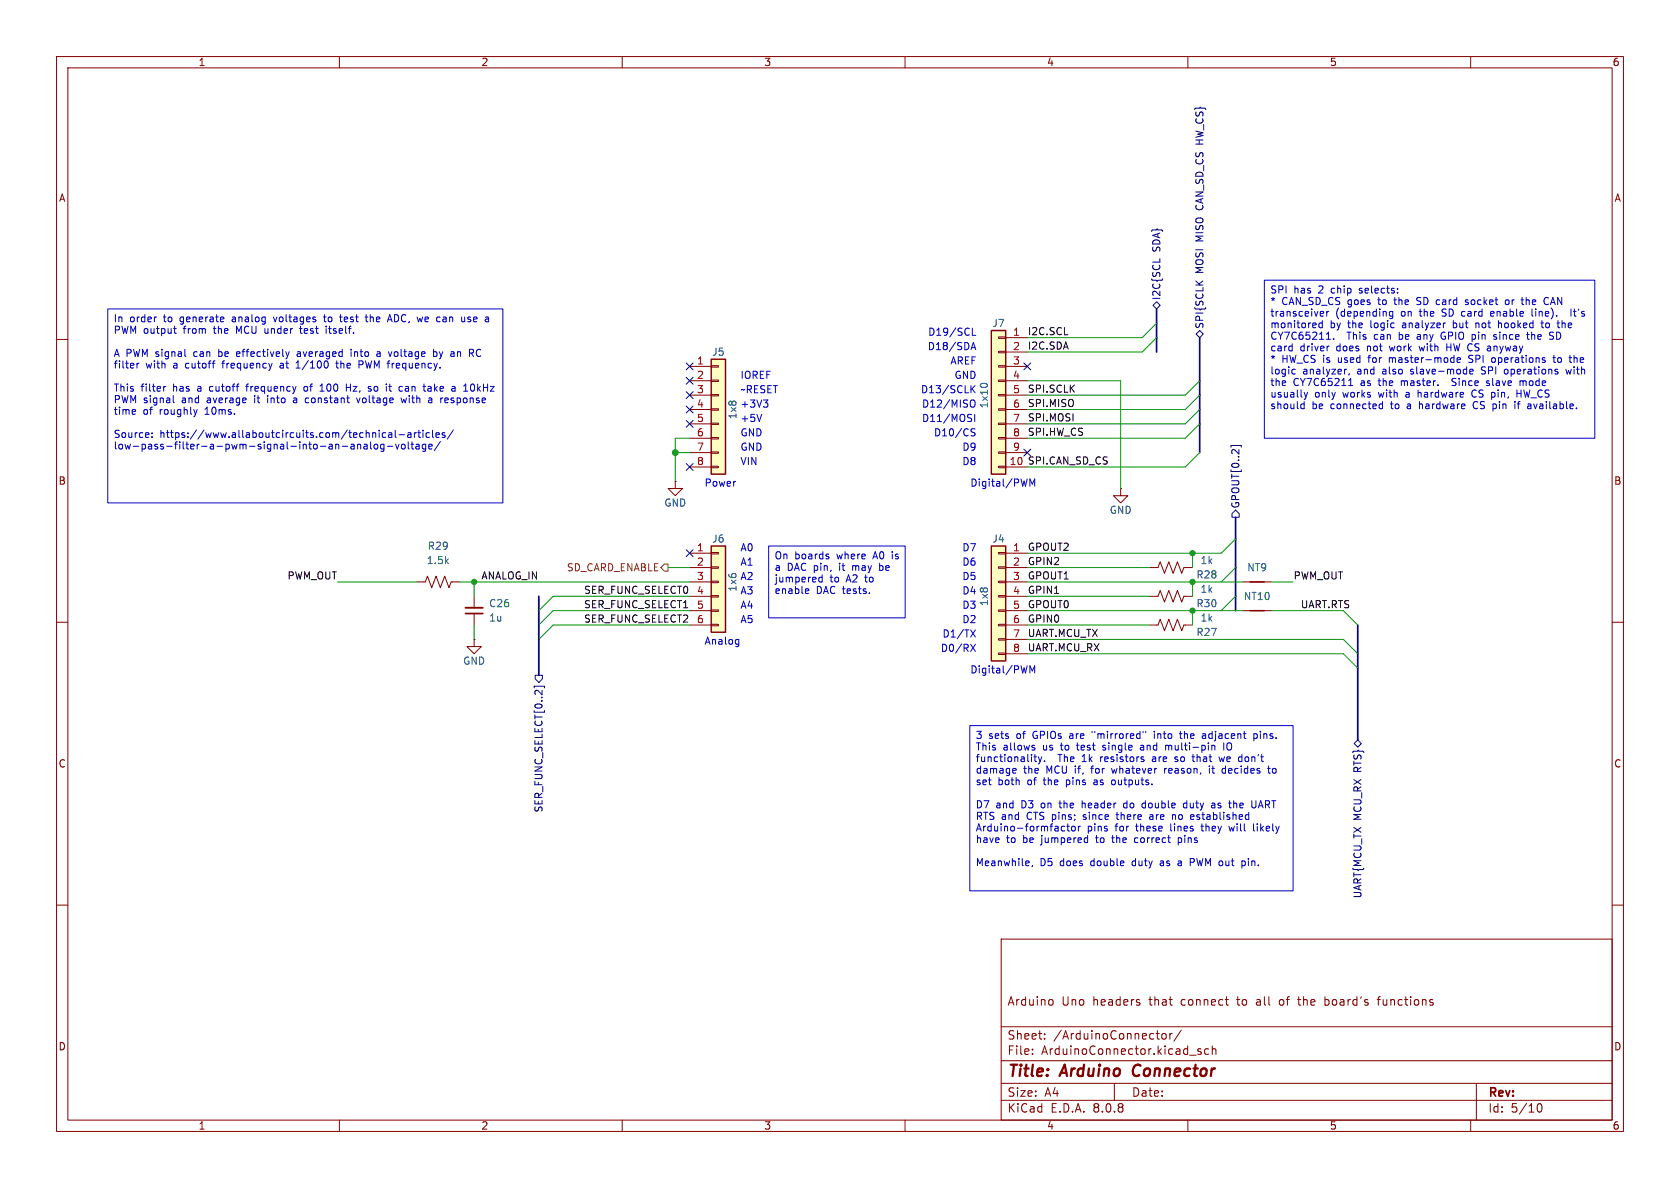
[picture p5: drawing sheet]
<svg xmlns="http://www.w3.org/2000/svg" width="297mm" height="210mm" viewBox="0 0 297 210" stroke-linecap="round" stroke-linejoin="round" font-family="sans-serif">
<g fill="none" stroke="#840000" stroke-width=".18">
<path d="M10 10h277v190h-277zM12 12h273v186h-273zM60 10v2M110 10v2M160 10v2M210 10v2M260 10v2M10 60h2M285 60h2M10 110h2M83.8 113v1.3h1.3l-1.3 1.3-1.3-1.3h1.3M83.8 113h.1"/>
<path d="M285 110h2M10 160h2M177 166h108v32h-108zM185.7 176.7l.3 .1 .2 .2-.1 .6-.4 .1M201.3 177.2l.2 .2-.2 .3M201.3 176.7l.2 .1M216.6 176.7h.6M217 177.7h.2M226.2 176.8v.8M229.4 176.7h.6M229.6 176.2v1.3l.2 .2M234.2 177.6l.5 .1"/>
<path d="M234.2 176.2v1.5M234.7 176.7l-.5 .1M243.5 176.7h.5M244 176.2l-.3 .2v1.3M285 160h2M60 198v2M110 198v2M160 198v2M177 194.5h108M177 191.5h108M177 187.5h108M177 181.5h108"/>
<path d="M182.5 186.3v.1M182.5 185.5v.1M184.7 183.6v.1M184.7 182.8v.1M197 191.5v3M205.5 182.8l.2-.1 .4 .1 .1 .6-.2 .2-.3 .1-.2-.1zM206.8 182.7v1M207.2 182.7l-.2 .1-.2 .2M208.8 182.1l-1.3 2M210 198v2M210.3 186.5h1.2M212.3 185.5l-.3-.1-.3 .2 .1 .2 .5 .2v.3h-.6"/>
<path d="M213.7 185.5l-.5-.1-.2 .3v.4l.1 .2h.6M214.3 185.5l.2-.1 .4 .1 .1 .9M214.3 184.9v1.5M260 198v2M261 191.5v6.5M271.7 195.7l.2-.5 .2-.1a.81 .81 0 0 1 .6 .6 .81 .81 0 0 1-.3 .8h-.4l-.3-.5"/>
</g>
<path d="M200.6 188.5a1.27 1.27 0 0 0 0 1.6" fill="none" stroke="#840000" stroke-width=".4"/>
<path d="M125.7 96.5h2.6v15.3h-2.6z" fill="#ffffc2"/>
<g fill="none" stroke="#840000" stroke-width=".18">
<path d="M121.9 97.8h3.8M125.7 97.7h1.3v.2h-1.3zM198.1 86.4v1.2h1.3l-1.3 1.3-1.3-1.3h1.3M198.1 86.4h.1M121.9 100.3h3.8M121.9 102.9h3.8M121.9 105.4h3.8M121.9 108h3.8M121.9 110.5h3.8M125.7 110.4h1.3v.2h-1.3zM125.7 107.8h1.3v.3h-1.3zM125.7 105.3h1.3v.2h-1.3z"/>
<path d="M125.7 102.7h1.3v.3h-1.3zM125.7 100.2h1.3v.3h-1.3z"/>
</g>
<path d="M125.7 96.5h2.6v15.3h-2.6z" fill="none" stroke="#840000" stroke-width=".25"/>
<path d="M125.7 63.5h2.6v20.3h-2.6z" fill="#ffffc2"/>
<g fill="none" stroke="#840000" stroke-width=".18">
<path d="M121.9 64.8h3.8M121.9 67.3h3.8M121.9 69.9h3.8M121.9 72.4h3.8M121.9 74.9h3.8M121.9 77.5h3.8M125.7 79.9h1.3v.2h-1.3zM125.7 77.3h1.3v.3h-1.3zM125.7 74.8h1.3v.3h-1.3zM125.7 72.3h1.3v.2h-1.3zM125.7 69.7h1.3v.3h-1.3zM125.7 67.2h1.3v.2h-1.3z"/>
<path d="M125.7 64.6h1.3v.3h-1.3zM121.9 80h3.8M121.9 82.6h3.8M125.7 82.4h1.3v.3h-1.3z"/>
</g>
<path d="M125.7 63.5h2.6v20.3h-2.6z" fill="none" stroke="#840000" stroke-width=".25"/>
<path d="M175.3 58.4h2.5v25.4h-2.5z" fill="#ffffc2"/>
<g fill="none" stroke="#840000" stroke-width=".18">
<path d="M176.5 59.6h1.3v.2h-1.3zM177.8 59.7h3.8M176.5 79.9h1.3v.2h-1.3zM176.5 77.3h1.3v.3h-1.3zM176.5 74.8h1.3v.3h-1.3zM176.5 72.3h1.3v.2h-1.3zM176.5 69.7h1.3v.3h-1.3zM176.5 67.2h1.3v.2h-1.3zM176.5 64.6h1.3v.3h-1.3zM176.5 62.1h1.3v.3h-1.3zM177.8 62.2h3.8M177.8 64.8h3.8"/>
<path d="M177.8 67.3h3.8M177.8 69.9h3.8M177.8 72.4h3.8M177.8 74.9h3.8M177.8 77.5h3.8M119.4 85.1v1.3h1.2l-1.2 1.2-1.3-1.2h1.3M119.4 85.1h.1M176.5 82.4h1.3v.3h-1.3zM177.8 82.6h3.8M177.8 80h3.8M73.7 102.9h1.5l.4-1 .7 2 .8-2 .8 2 .7-2 .8 2 .4-1h1.5M83.8 105.4v2"/>
<path d="M83.8 108.5v2M203.2 100.3h1.5l.4-1 .8 2 .7-2 .8 2 .8-2 .7 2 .4-1h1.5M203.2 110.5h1.5l.4-1 .8 2 .7-2 .8 2 .8-2 .7 2 .4-1h1.5M203.2 105.4h1.5l.4-1 .8 2 .7-2 .8 2 .8-2 .7 2 .4-1h1.5M219.7 108h5.1M219.7 102.9h5.1"/>
</g>
<path d="M175.3 58.4h2.5v25.4h-2.5zM221 108h2.5M221 102.9h2.5" fill="none" stroke="#840000" stroke-width=".25"/>
<path d="M173.4 67.9l.4-.1 .7 .1" fill="none" stroke="#006464" stroke-width=".18"/>
<path d="M82.3 107.4h3" fill="none" stroke="#840000" stroke-width=".33"/>
<path d="M82.3 108.5h3" fill="none" stroke="#840000" stroke-width=".3"/>
<path d="M175.3 96.5h2.5v20.3h-2.5z" fill="#ffffc2"/>
<g fill="none" stroke="#840000" stroke-width=".18">
<path d="M176.5 97.7h1.3v.2h-1.3zM177.8 97.8h3.8M176.5 115.4h1.3v.3h-1.3zM176.5 112.9h1.3v.3h-1.3zM176.5 110.4h1.3v.2h-1.3zM176.5 107.8h1.3v.3h-1.3zM176.5 105.3h1.3v.2h-1.3zM176.5 102.7h1.3v.3h-1.3zM176.5 100.2h1.3v.3h-1.3zM177.8 100.3h3.8M177.8 102.9h3.8M177.8 105.4h3.8"/>
<path d="M177.8 108h3.8M177.8 110.5h3.8M177.8 113h3.8M177.8 115.6h3.8"/>
</g>
<path d="M175.3 96.5h2.5v20.3h-2.5z" fill="none" stroke="#840000" stroke-width=".25"/>
<path d="M117.5 99.7h.6v1.3h-.6l-.7-.7z" fill="none" stroke="#725600" stroke-width=".18"/>
<g fill="none" stroke="#000084" stroke-width=".18">
<path d="M203.8 54l.7-.7 .6 .7-.6 .6zM205 45.7v.6M211.5 59.1l.6-.7 .6 .7-.6 .6zM121.3 74.3l1.2 1.2M121.3 69.2l1.2 1.3M121.3 71.8l1.2 1.2M121.3 64.2l1.2 1.2M121.3 66.7l1.2 1.2M122.5 74.3l-1.2 1.2M122.5 69.2l-1.2 1.3M122.5 71.8l-1.2 1.2M122.5 64.2l-1.2 1.2"/>
<path d="M122.5 66.7l-1.2 1.2M181 64.2l1.2 1.2M181 79.4l1.2 1.2M182.2 64.2l-1.2 1.2M182.2 79.4l-1.2 1.2M217.6 79.1v-.3h1.8v.3M121.3 81.9l1.2 1.3M121.3 97.2l1.2 1.2M122.5 81.9l-1.2 1.3M122.5 97.2l-1.2 1.2M218.4 90.2l.7 .6v.6h-1.3v-.6zM94.6 119.4h1.3v.6l-.7 .7-.6-.7z"/>
<path d="M94.4 121.6v-.3h1.9v.3M239.4 131.4l.6-.6 .7 .6-.7 .7z"/>
</g>
<g fill="none" stroke="#0000c2" stroke-width=".18">
<path d="M19 54.6h69.9v34.3h-69.9zM30.7 58.1h.5M30.9 57.7v1l.3 .2M48.3 56l.3 .9M53.1 57.7v1l.3 .2M57.2 56h.5M57.4 55.6v1.1l.3 .2M57.7 58.1v.8M58.1 58.1h.5M60 56h.5M60.2 56.7l.3 .2M64.6 56h.4"/>
<path d="M64.7 55.6v1.1l.3 .2M68.6 56.5h.6M68.9 55.6l.4 1.3M78.3 56.7l.2 .2h.3M78.7 56l-.4 .1M78.8 56.4h-.3l-.2 .2M82.7 56.8h.5M83.2 56.1l-.3-.1-.2 .2 .1 .2 .4 .1M171.9 58v1.3h.6M223.5 49.5h58.4v28h-58.4zM233.8 56.7v1.2M233.8 57.2l-.4-.1-.2 .2 .1 .6h.5"/>
<path d="M233.9 55.8l-.3 .1M234 55.2v.1l-.6 .2M234.5 60h.7M234.6 55v.9M234.6 55.2v.1M235.8 59.9v.1M246.2 55.1l-.3-.1-.3 .3 .1 .5h.5M246.2 55v1.1l-.2 .2h-.3M250.5 53.8h.1M250.7 52.6l-.2 .2 .2 .4M250.7 59.5l-.2 .2 .2 .3M254.7 59.3l.2 .5 .3 .2"/>
<path d="M256.9 56.7v1.2M256.9 57.9h.1M257 57.1l-.1 .1M259.5 53.1l-.3-.1-.2 .2 .6 .4M259.6 53.7l-.2 .1h-.4M260.9 57.1v.8M261.3 57.1l-.4 .1M263.9 55h-.2l-.2 .2 .1 .6 .3 .1M264.1 55.3l-.6 .2M264.1 59.5l.4 .1 .1 .2-.2 .2-.3-.1M264.1 59.2h.4M264.9 57.2l.4-.1 .2 .2"/>
<path d="M264.9 56.7v1.2M266.2 53.1l.2-.1 .3 .1 .1 .5-.1 .2h-.3l-.2-.1zM269.1 52.6v1.1M269.8 52.6v1.2M269.9 59.1h.5M270 53l-.2 .1M270.1 58.7v1.1l.3 .2M270.8 58.7v1.3M270.8 54.6v1.1l.2 .2M271 59.1l-.2 .2M272.6 56.7v1.1l.3 .1M273.5 52.6l.2 .1"/>
<path d="M273.7 53.7l-.2 .1M274.4 59.4l.2 .2-.2 .4M276.2 56.7v1.2M276.3 57.1l-.1 .1M277.7 54.6v1.3M278.2 55h.4M278.3 54.6v1.1l.3 .2M23.9 73.2h-.1M24 72.6v.1l-.6 .1M24.2 64.2v.9M24.3 64.3l-.1 .2M26.9 77.2v.1"/>
<path d="M26.9 76.5v.2M28.9 68.3v.9M29.3 68.3l-.4 .2M30.6 69.9v1.1l.2 .2M32.7 62.8l.2 .2M34.9 72.4l-.3 .8M37.5 64.2h.5M37.9 63.8h.1M42 62.2l-.2 .2v.4l.2 .2M42.4 62.5l-.6 .1M43.4 68.3h.5M43.7 67.9l-.1 1.3"/>
<path d="M47.3 70.4v.8M49.7 64.6l-.2 .2 .2 .3M51.1 62.2l-.3 .8M52.3 70.7h-.3l-.1 .2v.2l.4 .1M52.3 65.1h.8M52.3 64.2l.4-.4v1.3M52.9 62.2h-.3M53 62.5h-.3l-.2 .2 .1 .3h.4M54.2 68.3l-.4 .1-.1 .1 .1 .5 .4 .2M54.2 70.4h.4M54.6 71.1l-.4 .1M56.6 69.2h.7"/>
<path d="M56.6 68.2l.3-.3v1.3M59.5 63.8v1.1l.3 .2M60.5 78.9h1M61.2 67.9v1.3M61.2 68.5h.8M62 67.9v1.3M62.1 61.7v.2M62.1 62.2v.8M62.6 78.8l-.4 .1-.2 .2 .2 .3 .4-.1M62.6 78.7v.7M63 70.4l.3 .8 .3-.8M63.2 78.5v.9"/>
<path d="M63.8 78.7v.7M64.2 64l-.1 .4-.6 .1M64.9 78.8l-.4 .1-.2 .2 .2 .3 .4-.1M64.9 78.7v.7M65.5 68.7l.1 .2-.1 .3M65.5 68.3l.1 .1M65.5 78.1v1.1l.2 .2M66.2 78.6l-.1 .5 .3 .3 .3-.1 .1-.2-.1-.5M66.7 62.2h.5v.8M67.2 62.5h-.4l-.2 .2 .2 .3h.4M67.3 78.6v.7l.2 .1 .4-.1M67.9 78.5v1.1l-.3 .2-.3-.1"/>
<path d="M68.3 67.9v.1M68.5 78.9h1M68.7 68.3h.5M68.7 76.5h.5l.1 .8M68.9 67.9v1.1M69 69.1l.2 .1M69.3 76.8h-.5l-.1 .2 .1 .3h.5M69.9 76.1v1l.2 .2M69.9 78.5l.3 .9 .3-.9M70.5 76.8h1M70.9 70.4l.2 .8 .3-.6 .2 .6 .3-.8M71.1 78.6l.3-.1 .2 .3v.3l-.2 .3-.3-.1-.1-.2z"/>
<path d="M72.1 68.3l-.4 .1M72.1 68.7h-.3l-.2 .2 .1 .2 .4 .1M72.1 76.5h.5l.1 .8M72.2 78.1v1.1l.2 .2M72.7 78.5h.4M72.7 76.8h-.5l-.1 .2 .1 .3h.5M72.8 78.1v1.1l.3 .2M73.3 76.5v.8M73.6 78.6h.4l.1 .8M73.6 76.5l-.3 .2M73.9 76.5h.4M74 76.1v1l.3 .2"/>
<path d="M74.1 78.8l-.4 .1-.2 .2 .2 .3 .4-.1M74.8 76.1v.1M74.8 76.5v.8M75 67.9v1.1M75.3 78.6l-.4-.1-.2 .3 .1 .5h.5M75.3 78.5v1.1l-.3 .2-.3-.1M75.7 68.4h.5v.8M75.7 69.1h.5M75.8 79l.6-.2-.1-.2-.3-.1-.2 .2 .1 .6h.4M75.9 70.4h.3l.1 .1v.7M75.9 76.5h-.3l-.3 .2 .1 .6h.5M76.2 68.6l-.5 .1"/>
<path d="M76.3 70.7h-.4M76.3 71.1l-.4 .1M76.5 76.1v1l.1 .2M76.6 62.2h.4l.3 .2-.2 .6h-.5M76.6 61.7v1.3M77.1 76.9l.6-.1-.1-.3h-.3l-.2 .2v.6h.5M77.7 62.2l.3 .8M77.8 63.4h-.1M77.9 78l-1.1 1.7M78.6 76.5h-.3l-.1 .2v.1l.4 .2v.3h-.4M78.8 70.4h.4v.3l-.6 .1M79.2 71.1l-.4 .1"/>
<path d="M80.2 76l-1.1 1.6M80.9 62.2v.8M81.1 62.2l-.2 .1M82.2 68.1l.1-.2v1.3M83.3 68l.2-.1a.72 .72 0 0 1 .1 1.3M83.7 61.9l-.7-.2v1.3M84.6 61.7a.68 .68 0 0 0-.4 .7 .68 .68 0 0 0 .4 .6M134.7 73.2l-.5 1.3M135 70.7h.7l-.4 .5M135.5 71.2l.2 .2v.3l-.2 .3M171.5 73.9l.3 .3-.3 .3M171.6 70.9l.2-.2a.43 .43 0 0 1 .6 .4v.5a.43 .43 0 0 1-.3 .4 .43 .43 0 0 1-.5-.2"/>
<path d="M171.6 73.2l.2 .1M171.7 61.8l.4-1.3 .4 1.3M171.7 76.3l.6 .2 .1 .3-.3 .3-.4-.1M171.8 61.5h.6M171.8 68.7l.6 .7M172.3 73.2v1.3M172.4 68.2l-.7 .7M172.4 75.8h-.5l-.2 .1M228.3 61.2h.1M228.4 60.8v1.2M228.4 62h-.1M228.9 65.3h.1"/>
<path d="M229 66.1h-.4M230.6 69.4l.3 .8M230.6 71v1.3M230.6 72.2l-.4 .1M230.9 70.2l-.3 .4M231.2 69.4l-.3 .8M234.9 61.2h.1M237.9 65.3h.2M238.4 68.2h.7M238.4 67.3l.4-.4v1.3M238.5 66.1l-.1 .2M243.9 72.2h.5"/>
<path d="M243.9 71.5h.5M244.4 71v1.3M245.6 63.2v.9M245.8 63.2l-.2 .1M250.7 68.9v1.3M250.9 69.4l-.2 .1M250.9 61.2l.2 .8M250.9 71v1.3M251.1 71.4l-.2 .1M255.8 60.8v1.2M256.7 68.1l.5 .1M256.7 67.1l.1 .3 .4 .2"/>
<path d="M257.6 63.4l.1 .6h.4M258.2 63.4v.1l-.6 .1M259.6 64l.5 .1M259.8 65.7l.6-.1v-.3h-.4l-.2 .2 .1 .6h.5M259.9 63.4l.2 .1M260.3 69.1l-.1 .4 .1 .4 .3 .3M260.6 71.2l-.2 .3 .1 .4 .4 .4M261.9 66.1h.2M261.9 65.1l.2 .4M263.3 67.4l-.3-.1-.2 .3 .5 .3M263.3 68l-.1 .2-.4-.1M263.8 64h.4"/>
<path d="M266 65.4v.6l.4 .1M268.2 68.9v1.3M268.2 69.5h.7M268.2 71.4h.5M268.6 71l-.2 .2v1.1M268.7 67.3v.9M268.9 68.9v1.3M269.3 67.5v.7M270.5 71.4l.2 .2v.7M270.7 72.2l-.5 .1M270.7 71.7l-.5 .1M274.5 63.2h.5"/>
<path d="M274.7 62.8v1.1l.3 .2M276.8 65.3l.3 .8 .2-.6 .2 .6M278.3 62.8v1.3M278.5 63.2l-.2 .1M135.9 96.5h24.1v12.7h-24.1zM146.4 98.4l.2 .2-.2 .2M146.4 97.9l.1 .1M155.5 99.6v1.2M155.6 100l-.1 .1M182.1 85.9v-1.2l.4 .9 .4-.9v1.2M130.2 113l.4 .1M130.6 113v1.1l-.2 .2"/>
<path d="M130.6 113.8l-.4 .1M142.9 104.9h-.3M143 104.3v.1l-.6 .1M144.8 102.2v.6l.2 .1 .3-.1M145.3 101.6v1.3M155.5 100.8h.1M171.6 111.3l.8 1.3M171.6 113.9l.8 1.3M172.4 111.3l-.8 1.3M172.4 113.9l-.8 1.3M182.1 119v-1.3l.4 .9 .4-.9v1.3M171.4 128.3h57.2v29.2h-57.2z"/>
<path d="M179.6 136.6l-.4 .1M179.6 136v.1l-.6 .2M182.8 132.2l.2 .1-.2 .3M182.8 131.7l.1 .1M182.8 133.8h.5M183 133.4v1.1l.3 .1M183.6 133.8l.3 .8M183.9 134.6l-.3 .5M184.2 133.8l-.3 .8M184.7 134.5v.1M193.1 129.3v.2M193.5 137.9h-.1"/>
<path d="M193.5 138.2l-.1 .2 .1 .3M194.9 132.5l.2 .1M195.1 131.7l-.2 .2 .2 .3M196.5 135.8l.3 .9M196.9 137.9h-.3l-.1 .2 .1 .5 .3 .1M202 131.7l-.3 .1M202.1 132.1h-.3l-.2 .2 .1 .2 .4 .1M202.1 129.3v.2M202.2 134.3v.3M202.6 129.3v.2M203.9 133.8h-.1M203.9 134.2l-.2 .1 .2 .3"/>
<path d="M204.1 129.3v.1M204.1 129.7v.8M205.9 135.8v.9M206.1 131.9l.3-.2 .2 .2M206.1 131.7v.9M206.2 135.8l-.3 .3M207.7 134.6h.4M207.7 134l.1 .2h.3M208.5 129.7h.5M208.7 129.3v1.1l.3 .1M210.9 133.4v1.1M211 134.6h.2"/>
<path d="M212.6 129.8h.5v.7M212.6 130.5h.5M213.1 130l-.5 .1M213.8 135.8v.9M214.2 135.8h.5M214.8 131.9v.7M215.5 133.8l.2 .8 .3-.6 .2 .6 .3-.8M216.3 135.8l.3 .1M216.3 131.3v1.3M216.6 136.6l-.3 .1M216.6 135.4v1.3M216.9 131.7l.1 .7 .2 .2"/>
<path d="M219.6 133.4v1.2M221.7 129.8l.3-.1 .3 .2-.1 .6h-.5M221.7 129.7v1.3M224.1 135.8h.5M224.3 135.4v1.1l.3 .2M225.2 135.8l-.3 .3v.3l.3 .3M181.8 152.2l.1 .3-.6 .1M181.9 153h-.1M182.5 153l-.1 .2M187.6 146.7l.3 .2 .3-.1M187.7 146.2l-.1 .1M188.8 145.6v1.1l.3 .2"/>
<path d="M189.5 146.2l-.1 .5 .3 .2 .3-.1 .1-.1-.1-.5M190.6 146.1v.8M191 146.1l-.4 .2M191.3 141.5v1.3M191.5 142l-.2 .1M192.3 147.7v1.2M192.3 148.9h-.1M196.5 148.1h.5M196.7 147.7l.1 1.2M197.3 144h.5M197.5 143.6v1.2M199.1 142h-.4l-.1 .2 .1 .5 .4 .1"/>
<path d="M201 148.1l-.3 .1-.1 .1v.5l.4 .1M202 142h.5M202 142.8h.5M203.6 144l-.3 .1M203.7 144.4h-.3l-.2 .2 .1 .2 .4 .1M205.3 152.2h-.1M205.3 152.6l-.2 .1 .2 .3M207.3 144.1l.3-.1 .2 .2M207.3 144v.9M208.3 148.2l.4-.1 .1 .1M208.3 148.1v1.3M208.7 152.2h-.4"/>
<path d="M208.7 152.6h-.3l-.2 .1 .1 .3h.4M208.8 148.8l-.1 .1h-.4M209.8 142h-.3l-.3 .2 .1 .6h.5M209.8 141.5v1.3M211 151.8h-.6v1.2M211 152.4h-.6M211 144.8l-.3 .1M211.1 144.2v.1l-.6 .1M212.3 146.1h.5M212.5 145.6v1.2M214.4 142h.2l.2 .1v.7M214.8 142.8h-.4"/>
<path d="M214.8 142.3h-.4M217.3 146.1l.2 .8 .2-.6M217.4 141.5v1.1M218.1 141.5v1.3M218.5 142l-.4 .1M219.7 152.2h.3l.2 .2-.1 .5-.4 .1M221.6 145.6v1.1l.2 .2M222 141.5v1.2M222.6 142.4h.6M222.9 141.5l-.4 1.3"/>
</g>
<path d="M204.5 54.6v7.6M212.1 59.7v20.3M218.4 91.4v16.6M95.2 105.4v14M240 110.5v20.3" fill="none" stroke="#000084" stroke-width=".3"/>
<g fill="none" stroke="#009600" stroke-width=".18">
<path d="M204.5 59.7l-2.6 2.5h-20.3M204.5 57.2l-2.6 2.5h-20.3M121.9 77.5h-2.5v7.6M181.6 67.3h16.5v19.1M212.1 72.4l-2.6 2.5h-27.9M212.1 67.3l-2.6 2.6h-27.9M212.1 69.9l-2.6 2.5h-27.9M212.1 74.9l-2.6 2.6h-27.9M119.4 80h2.5M210.8 97.8v2.5M212.1 80l-2.6 2.6h-27.9M218.4 95.3l-2.5 2.5h-34.3"/>
<path d="M59.7 102.9h14M81.3 102.9h40.6M83.8 102.9v2.5M83.8 110.5v2.5M118.1 100.3h3.8M121.9 108h-24.1l-2.6 2.5M121.9 105.4h-24.1l-2.6 2.6M121.9 110.5h-24.1l-2.6 2.5M181.6 108h38.1M181.6 100.3h21.6M181.6 105.4h21.6M181.6 102.9h38.1"/>
<path d="M181.6 113h55.9l2.5 2.6M181.6 110.5h21.6M181.6 115.6h55.9l2.5 2.5M210.8 102.9v2.5M210.8 108v2.5M218.4 100.3l-2.5 2.6M218.4 105.4l-2.5 2.6M224.8 108h12.7l2.5 2.5M224.8 102.9h3.8"/>
</g>
<g fill="#009600" stroke="#009600" stroke-width=".18">
<circle cx="119.4" cy="80" r=".51"/>
<circle cx="210.8" cy="97.8" r=".46"/>
<circle cx="210.8" cy="102.9" r=".46"/>
<circle cx="210.8" cy="108" r=".46"/>
<circle cx="83.8" cy="102.9" r=".46"/>
</g>
<g font-size="2.8" fill="#840000">
<text x="178" y="190.9">Title:</text>
<text x="187.7" y="190.9">Arduino</text>
<text x="201.1" y="190.9">Connector</text>
</g>
<g font-size="2.1" fill="#840000">
<text x="178" y="178">Arduino</text>
<text x="187.7" y="178">Uno</text>
<text x="193.2" y="178">headers</text>
<text x="203.3" y="178">that</text>
<text x="209.1" y="178">connect</text>
<text x="219.1" y="178">to</text>
<text x="222.7" y="178">all</text>
<text x="226.9" y="178">of</text>
<text x="230.4" y="178">the</text>
<text x="235.2" y="178">board's</text>
<text x="244.8" y="178">functions</text>
<text x="178" y="184">Sheet:</text>
<text x="186.2" y="184">/ArduinoConnector/</text>
<text x="178" y="186.7">File:</text>
<text x="184.1" y="186.7">ArduinoConnector.kicad_sch</text>
<text x="178" y="196.9">KiCad</text>
<text x="178" y="194.1">Size:</text>
<text x="184.7" y="194.1">A4</text>
<text x="185.7" y="196.9">E.D.A.</text>
<text x="193.3" y="196.9">8.0.8</text>
<text x="200" y="194.1">Date:</text>
<text x="263" y="194.3">Rev:</text>
<text x="263" y="196.9">Id:</text>
<text x="267.1" y="196.9">5/10</text>
</g>
<g font-size="1.8" fill="#840000">
<text x="35" y="11.9">1</text>
<text x="85" y="11.9">2</text>
<text x="135" y="11.9">3</text>
<text x="185" y="11.9">4</text>
<text x="235" y="11.9">5</text>
<text x="285" y="11.9">6</text>
<text x="10.3" y="35.9">A</text>
<text x="285.3" y="35.9">A</text>
<text x="10.3" y="85.9">B</text>
<text x="285.3" y="85.9">B</text>
<text x="10.3" y="135.9">C</text>
<text x="285.3" y="135.9">C</text>
<text x="10.3" y="185.9">D</text>
<text x="285.3" y="185.9">D</text>
<text x="35" y="199.9">1</text>
<text x="85" y="199.9">2</text>
<text x="135" y="199.9">3</text>
<text x="185" y="199.9">4</text>
<text x="235" y="199.9">5</text>
<text x="285" y="199.9">6</text>
</g>
<g font-size="1.8" fill="#000084">
<text x="213" y="36.8" transform="rotate(-90 213 36.8)">CAN_SD_CS HW_CS}</text>
<text x="205.3" y="44.5" transform="rotate(-90 205.3 44.5)">SDA}</text>
<text x="213" y="42.6" transform="rotate(-90 213 42.6)">MISO</text>
<text x="205.3" y="53.1" transform="rotate(-90 205.3 53.1)">I2C{SCL</text>
<text x="213" y="48.4" transform="rotate(-90 213 48.4)">MOSI</text>
<text x="213" y="58.2" transform="rotate(-90 213 58.2)">SPI{SCLK</text>
<text x="219.3" y="90" transform="rotate(-90 219.3 90)">GPOUT[0..2]</text>
<text x="96.1" y="143.7" transform="rotate(-90 96.1 143.7)">SER_FUNC_SELECT[0..2]</text>
<text x="240.9" y="158.9" transform="rotate(-90 240.9 158.9)">UART{MCU_TX MCU_RX RTS}</text>
</g>
<g font-size="1.8" fill="#0000c2">
<text x="224.5" y="52.2">SPI</text>
<text x="228.7" y="52.2">has</text>
<text x="233.2" y="52.2">2</text>
<text x="235.6" y="52.2">chip</text>
<text x="240.8" y="52.2">selects:</text>
<text x="20" y="57.3">In</text>
<text x="20" y="59.3">PWM output</text>
<text x="22.9" y="57.3">order</text>
<text x="29.1" y="57.3">to</text>
<text x="32.1" y="57.3">generate</text>
<text x="32.6" y="59.3">from</text>
<text x="38.1" y="59.3">the</text>
<text x="41.5" y="57.3">analog</text>
<text x="42.2" y="59.3">MCU under</text>
<text x="49.1" y="57.3">voltages</text>
<text x="53.9" y="59.3">test</text>
<text x="58.2" y="57.3">to</text>
<text x="58.7" y="59.3">itself.</text>
<text x="61.2" y="57.3">test</text>
<text x="66" y="57.3">the</text>
<text x="70.1" y="57.3">ADC, we</text>
<text x="79.1" y="57.3">can</text>
<text x="83.6" y="57.3">use</text>
<text x="164" y="59.4">D19/SCL</text>
<text x="224.5" y="54.3">*</text>
<text x="224.5" y="56.3">transceiver</text>
<text x="224.5" y="58.3">monitored</text>
<text x="226.6" y="54.3">CAN_SD_CS goes</text>
<text x="235.1" y="58.3">by</text>
<text x="236.1" y="56.3">(depending</text>
<text x="238.4" y="58.3">the</text>
<text x="242.6" y="58.3">logic</text>
<text x="244" y="54.3">to</text>
<text x="247" y="54.3">the</text>
<text x="247.8" y="56.3">on</text>
<text x="248.4" y="58.3">analyzer</text>
<text x="251.1" y="54.3">SD card</text>
<text x="251.3" y="56.3">the</text>
<text x="255.4" y="56.3">SD card</text>
<text x="257.5" y="58.3">but</text>
<text x="260.1" y="54.3">socket</text>
<text x="261.7" y="58.3">not</text>
<text x="264.4" y="56.3">enable</text>
<text x="265.9" y="58.3">hooked</text>
<text x="267.4" y="54.3">or</text>
<text x="270.5" y="54.3">the</text>
<text x="271.9" y="56.3">line).</text>
<text x="273.8" y="58.3">to</text>
<text x="274.6" y="54.3">CAN</text>
<text x="276.9" y="58.3">the</text>
<text x="279.2" y="56.3">It's</text>
<text x="20" y="63.4">A PWM signal</text>
<text x="20" y="65.5">filter</text>
<text x="25.8" y="65.5">with</text>
<text x="30.8" y="65.5">a</text>
<text x="33.1" y="65.5">cutoff</text>
<text x="34.5" y="63.4">can</text>
<text x="39.1" y="63.4">be</text>
<text x="39.8" y="65.5">frequency</text>
<text x="42.5" y="63.4">effectively</text>
<text x="50.2" y="65.5">at</text>
<text x="53.2" y="65.5">1/100</text>
<text x="53.4" y="63.4">averaged</text>
<text x="60.6" y="65.5">the</text>
<text x="63.1" y="63.4">into</text>
<text x="64.7" y="65.5">PWM frequency.</text>
<text x="67.9" y="63.4">a</text>
<text x="70.2" y="63.4">voltage</text>
<text x="78.3" y="63.4">by</text>
<text x="81.6" y="63.4">an</text>
<text x="85" y="63.4">RC</text>
<text x="163.9" y="62">D18/SDA</text>
<text x="167.9" y="64.5">AREF</text>
<text x="224.5" y="60.4">CY7C65211.</text>
<text x="224.5" y="62.4">card</text>
<text x="224.5" y="64.5">*</text>
<text x="226.6" y="64.5">HW_CS is</text>
<text x="229.8" y="62.4">driver</text>
<text x="236.4" y="62.4">does</text>
<text x="236.8" y="64.5">used</text>
<text x="238.3" y="60.4">This</text>
<text x="242" y="62.4">not</text>
<text x="242.4" y="64.5">for</text>
<text x="243.2" y="60.4">can</text>
<text x="246.1" y="62.4">work</text>
<text x="246.2" y="64.5">master-mode</text>
<text x="247.8" y="60.4">be</text>
<text x="251.2" y="60.4">any</text>
<text x="251.6" y="62.4">with</text>
<text x="255.6" y="60.4">GPIO pin</text>
<text x="256.6" y="62.4">HW CS anyway</text>
<text x="260.5" y="64.5">SPI</text>
<text x="264.8" y="64.5">operations</text>
<text x="265.3" y="60.4">since</text>
<text x="271.5" y="60.4">the</text>
<text x="275.6" y="60.4">SD</text>
<text x="275.9" y="64.5">to</text>
<text x="279" y="64.5">the</text>
<text x="20" y="69.6">This</text>
<text x="20" y="71.6">PWM signal</text>
<text x="24.9" y="69.6">filter</text>
<text x="30.7" y="69.6">has</text>
<text x="32.3" y="71.6">and</text>
<text x="35.2" y="69.6">a</text>
<text x="36.9" y="71.6">average</text>
<text x="37.5" y="69.6">cutoff</text>
<text x="44.2" y="69.6">frequency</text>
<text x="45.4" y="71.6">it</text>
<text x="47.9" y="71.6">into</text>
<text x="52.7" y="71.6">a</text>
<text x="54.6" y="69.6">of</text>
<text x="55" y="71.6">constant</text>
<text x="57.6" y="69.6">100</text>
<text x="62.4" y="69.6">Hz,</text>
<text x="64.4" y="71.6">voltage</text>
<text x="66.6" y="69.6">so</text>
<text x="69.9" y="69.6">it</text>
<text x="72.4" y="69.6">can</text>
<text x="72.4" y="71.6">with</text>
<text x="77" y="69.6">take</text>
<text x="77.4" y="71.6">a</text>
<text x="79.7" y="71.6">response</text>
<text x="82.2" y="69.6">a</text>
<text x="84.5" y="69.6">10kHz</text>
<text x="130.8" y="69.6">~RESET</text>
<text x="130.8" y="67.1">IOREF</text>
<text x="162.7" y="69.6">D13/SCLK</text>
<text x="168.6" y="67.1">GND</text>
<text x="224.5" y="66.5">logic</text>
<text x="224.5" y="68.6">the</text>
<text x="224.5" y="70.6">usually</text>
<text x="228.6" y="68.6">CY7C65211</text>
<text x="230.3" y="66.5">analyzer,</text>
<text x="232.4" y="70.6">only</text>
<text x="237.5" y="70.6">works</text>
<text x="240.1" y="66.5">and</text>
<text x="240.7" y="68.6">as</text>
<text x="244" y="70.6">with</text>
<text x="244" y="68.6">the</text>
<text x="244.7" y="66.5">also</text>
<text x="248.1" y="68.6">master.</text>
<text x="249" y="70.6">a</text>
<text x="249.8" y="66.5">slave-mode</text>
<text x="251.3" y="70.6">hardware</text>
<text x="257.6" y="68.6">Since</text>
<text x="261.1" y="70.6">CS pin,</text>
<text x="262.6" y="66.5">SPI</text>
<text x="263.9" y="68.6">slave</text>
<text x="266.8" y="66.5">operations</text>
<text x="269.4" y="70.6">HW_CS</text>
<text x="269.9" y="68.6">mode</text>
<text x="278" y="66.5">with</text>
<text x="20" y="73.6">time</text>
<text x="20" y="77.7">Source:</text>
<text x="25.3" y="73.6">of</text>
<text x="28.2" y="77.7">https://www.allaboutcircuits.com/technical-articles/</text>
<text x="28.3" y="73.6">roughly</text>
<text x="36.5" y="73.6">10ms.</text>
<text x="130.8" y="72.1">+3V3</text>
<text x="130.8" y="74.7">+5V</text>
<text x="130.8" y="77.2">GND</text>
<text x="162.9" y="72.1">D12/MISO</text>
<text x="162.9" y="74.7">D11/MOSI</text>
<text x="165" y="77.2">D10/CS</text>
<text x="224.5" y="72.7">should</text>
<text x="231.9" y="72.7">be</text>
<text x="235.3" y="72.7">connected</text>
<text x="246.2" y="72.7">to</text>
<text x="249.2" y="72.7">a</text>
<text x="251.6" y="72.7">hardware</text>
<text x="261.3" y="72.7">CS pin</text>
<text x="269" y="72.7">if</text>
<text x="271.5" y="72.7">available.</text>
<text x="20" y="79.8">low-pass-filter-a-pwm-signal-into-an-analog-voltage/</text>
<text x="130.8" y="79.8">GND</text>
<text x="130.8" y="82.3">VIN</text>
<text x="170" y="82.3">D8</text>
<text x="170" y="79.8">D9</text>
<text x="124.5" y="86.1">Power</text>
<text x="171.4" y="86.1">Digital/PWM</text>
<text x="130.8" y="97.5">A0</text>
<text x="130.8" y="100.1">A1</text>
<text x="136.8" y="99.2">On</text>
<text x="136.8" y="101.2">a</text>
<text x="139.2" y="101.2">DAC pin,</text>
<text x="140.5" y="99.2">boards</text>
<text x="148.1" y="99.2">where</text>
<text x="148.6" y="101.2">it</text>
<text x="151.1" y="101.2">may</text>
<text x="154.7" y="99.2">A0</text>
<text x="156.1" y="101.2">be</text>
<text x="158.2" y="99.2">is</text>
<text x="170" y="100.1">D6</text>
<text x="170" y="97.5">D7</text>
<text x="130.8" y="105.2">A3</text>
<text x="130.8" y="107.7">A4</text>
<text x="130.8" y="102.6">A2</text>
<text x="136.8" y="103.3">jumpered</text>
<text x="136.8" y="105.3">enable</text>
<text x="144.3" y="105.3">DAC tests.</text>
<text x="146.7" y="103.3">to</text>
<text x="149.8" y="103.3">A2</text>
<text x="153.2" y="103.3">to</text>
<text x="170" y="107.7">D3</text>
<text x="170" y="102.6">D5</text>
<text x="170" y="105.2">D4</text>
<text x="130.8" y="110.2">A5</text>
<text x="166.5" y="112.8">D1/TX</text>
<text x="170" y="110.2">D2</text>
<text x="124.5" y="114.1">Analog</text>
<text x="166.2" y="115.3">D0/RX</text>
<text x="171.4" y="119.1">Digital/PWM</text>
<text x="172.4" y="130.9">3</text>
<text x="174.8" y="130.9">sets</text>
<text x="179.8" y="130.9">of</text>
<text x="182.9" y="130.9">GPIOs</text>
<text x="189.5" y="130.9">are</text>
<text x="193.7" y="130.9">&quot;mirrored&quot;</text>
<text x="204.9" y="130.9">into</text>
<text x="209.7" y="130.9">the</text>
<text x="213.8" y="130.9">adjacent</text>
<text x="223.1" y="130.9">pins.</text>
<text x="172.4" y="133">This</text>
<text x="172.4" y="135">functionality.</text>
<text x="172.4" y="137.1">damage</text>
<text x="177.3" y="133">allows</text>
<text x="181" y="137.1">the</text>
<text x="184.5" y="133">us</text>
<text x="185.1" y="137.1">MCU if,</text>
<text x="187.2" y="135">The</text>
<text x="187.8" y="133">to</text>
<text x="190.9" y="133">test</text>
<text x="191.6" y="135">1k</text>
<text x="193.4" y="137.1">for</text>
<text x="195" y="135">resistors</text>
<text x="195.6" y="133">single</text>
<text x="197.2" y="137.1">whatever</text>
<text x="202.5" y="133">and</text>
<text x="204.4" y="135">are</text>
<text x="206.7" y="137.1">reason,</text>
<text x="207.1" y="133">multi-pin</text>
<text x="208.6" y="135">so</text>
<text x="211.9" y="135">that</text>
<text x="214.8" y="137.1">it</text>
<text x="216.8" y="135">we</text>
<text x="217.3" y="137.1">decides</text>
<text x="217.6" y="133">IO</text>
<text x="220.4" y="135">don't</text>
<text x="225.7" y="137.1">to</text>
<text x="172.4" y="139.1">set</text>
<text x="172.4" y="143.2">D7</text>
<text x="176.1" y="143.2">and</text>
<text x="176.4" y="139.1">both</text>
<text x="180.7" y="143.2">D3</text>
<text x="181.8" y="139.1">of</text>
<text x="184.3" y="143.2">on</text>
<text x="184.8" y="139.1">the</text>
<text x="187.8" y="143.2">the</text>
<text x="188.9" y="139.1">pins</text>
<text x="191.9" y="143.2">header</text>
<text x="194" y="139.1">as</text>
<text x="197.4" y="139.1">outputs.</text>
<text x="199.5" y="143.2">do</text>
<text x="203" y="143.2">double</text>
<text x="210.5" y="143.2">duty</text>
<text x="215.7" y="143.2">as</text>
<text x="219" y="143.2">the</text>
<text x="223.1" y="143.2">UART</text>
<text x="172.4" y="145.3">RTS and</text>
<text x="172.4" y="147.3">Arduino-formfactor</text>
<text x="172.4" y="149.4">have</text>
<text x="177.9" y="149.4">to</text>
<text x="181" y="149.4">be</text>
<text x="181.6" y="145.3">CTS pins;</text>
<text x="184.4" y="149.4">jumpered</text>
<text x="192" y="145.3">since</text>
<text x="192.2" y="147.3">pins</text>
<text x="194.3" y="149.4">to</text>
<text x="197.3" y="147.3">for</text>
<text x="197.3" y="149.4">the</text>
<text x="198.1" y="145.3">there</text>
<text x="201.1" y="147.3">these</text>
<text x="201.4" y="149.4">correct</text>
<text x="204.1" y="145.3">are</text>
<text x="207.4" y="147.3">lines</text>
<text x="208.3" y="145.3">no</text>
<text x="209.3" y="149.4">pins</text>
<text x="211.8" y="145.3">established</text>
<text x="213.1" y="147.3">they</text>
<text x="218.2" y="147.3">will</text>
<text x="222.6" y="147.3">likely</text>
<text x="172.4" y="153.4">Meanwhile,</text>
<text x="183.9" y="153.4">D5</text>
<text x="187.5" y="153.4">does</text>
<text x="193.1" y="153.4">double</text>
<text x="200.6" y="153.4">duty</text>
<text x="205.8" y="153.4">as</text>
<text x="209.1" y="153.4">a</text>
<text x="211.4" y="153.4">PWM out</text>
<text x="221" y="153.4">pin.</text>
</g>
<g font-size="1.8" fill="#006464">
<text x="175.3" y="58">J7</text>
<text x="125.8" y="63.1">J5</text>
<text x="130.4" y="74.2" transform="rotate(-90 130.4 74.2)">1x8</text>
<text x="174.9" y="72.3" transform="rotate(-90 174.9 72.3)">1x10</text>
<text x="117.3" y="89.8">GND</text>
<text x="196.1" y="91">GND</text>
<text x="75.3" y="99.9">1.5k</text>
<text x="75.5" y="97.4">R29</text>
<text x="125.8" y="96.1">J6</text>
<text x="175.3" y="96.1">J4</text>
<text x="212.1" y="99.9">1k</text>
<text x="220.4" y="101.2">NT9</text>
<text x="86.4" y="107.5">C26</text>
<text x="130.4" y="104.7" transform="rotate(-90 130.4 104.7)">1x6</text>
<text x="174.9" y="107.2" transform="rotate(-90 174.9 107.2)">1x8</text>
<text x="211.4" y="102.5">R28</text>
<text x="211.4" y="107.5">R30</text>
<text x="212.1" y="105">1k</text>
<text x="219.8" y="106.3">NT10</text>
<text x="86.4" y="110.1">1u</text>
<text x="211.4" y="112.6">R27</text>
<text x="212.1" y="110.1">1k</text>
<text x="81.8" y="117.7">GND</text>
</g>
<g font-size="1.8" fill="#a90000">
<text x="179" y="59.4">1</text>
<text x="123.1" y="64.5">1</text>
<text x="179" y="62">2</text>
<text x="179" y="64.5">3</text>
<text x="123.1" y="67.1">2</text>
<text x="123.1" y="69.6">3</text>
<text x="179" y="67.1">4</text>
<text x="179" y="69.6">5</text>
<text x="123.1" y="72.1">4</text>
<text x="123.1" y="74.7">5</text>
<text x="123.1" y="77.2">6</text>
<text x="179" y="72.1">6</text>
<text x="179" y="74.7">7</text>
<text x="179" y="77.2">8</text>
<text x="123.1" y="79.8">7</text>
<text x="123.1" y="82.3">8</text>
<text x="178.4" y="82.3">10</text>
<text x="179" y="79.8">9</text>
<text x="123.1" y="97.5">1</text>
<text x="123.1" y="100.1">2</text>
<text x="179" y="97.5">1</text>
<text x="179" y="100.1">2</text>
<text x="123.1" y="102.6">3</text>
<text x="123.1" y="105.2">4</text>
<text x="123.1" y="107.7">5</text>
<text x="179" y="102.6">3</text>
<text x="179" y="105.2">4</text>
<text x="179" y="107.7">5</text>
<text x="123.1" y="110.2">6</text>
<text x="179" y="110.2">6</text>
<text x="179" y="112.8">7</text>
<text x="179" y="115.3">8</text>
</g>
<g font-size="1.8" fill="#0f0f0f">
<text x="181.6" y="59.3">I2C.SCL</text>
<text x="181.6" y="61.9">I2C.SDA</text>
<text x="181.6" y="69.5">SPI.SCLK</text>
<text x="181.6" y="77.1">SPI.HW_CS</text>
<text x="181.6" y="74.6">SPI.MOSI</text>
<text x="181.6" y="72">SPI.MISO</text>
<text x="181.6" y="82.2">SPI.CAN_SD_CS</text>
<text x="181.6" y="100">GPIN2</text>
<text x="181.6" y="97.4">GPOUT2</text>
<text x="50.7" y="102.5">PWM_OUT</text>
<text x="85" y="102.5">ANALOG_IN</text>
<text x="103.2" y="107.6">SER_FUNC_SELECT1</text>
<text x="103.2" y="105.1">SER_FUNC_SELECT0</text>
<text x="181.6" y="105.1">GPIN1</text>
<text x="181.6" y="107.6">GPOUT0</text>
<text x="181.6" y="102.5">GPOUT1</text>
<text x="228.6" y="102.5">PWM_OUT</text>
<text x="229.9" y="107.6">UART.RTS</text>
<text x="103.2" y="110.1">SER_FUNC_SELECT2</text>
<text x="181.6" y="110.1">GPIN0</text>
<text x="181.6" y="112.7">UART.MCU_TX</text>
<text x="181.6" y="115.2">UART.MCU_RX</text>
</g>
<text font-size="1.8" fill="#725600" x="100.1" y="101.2">SD_CARD_ENABLE</text>
</svg>
